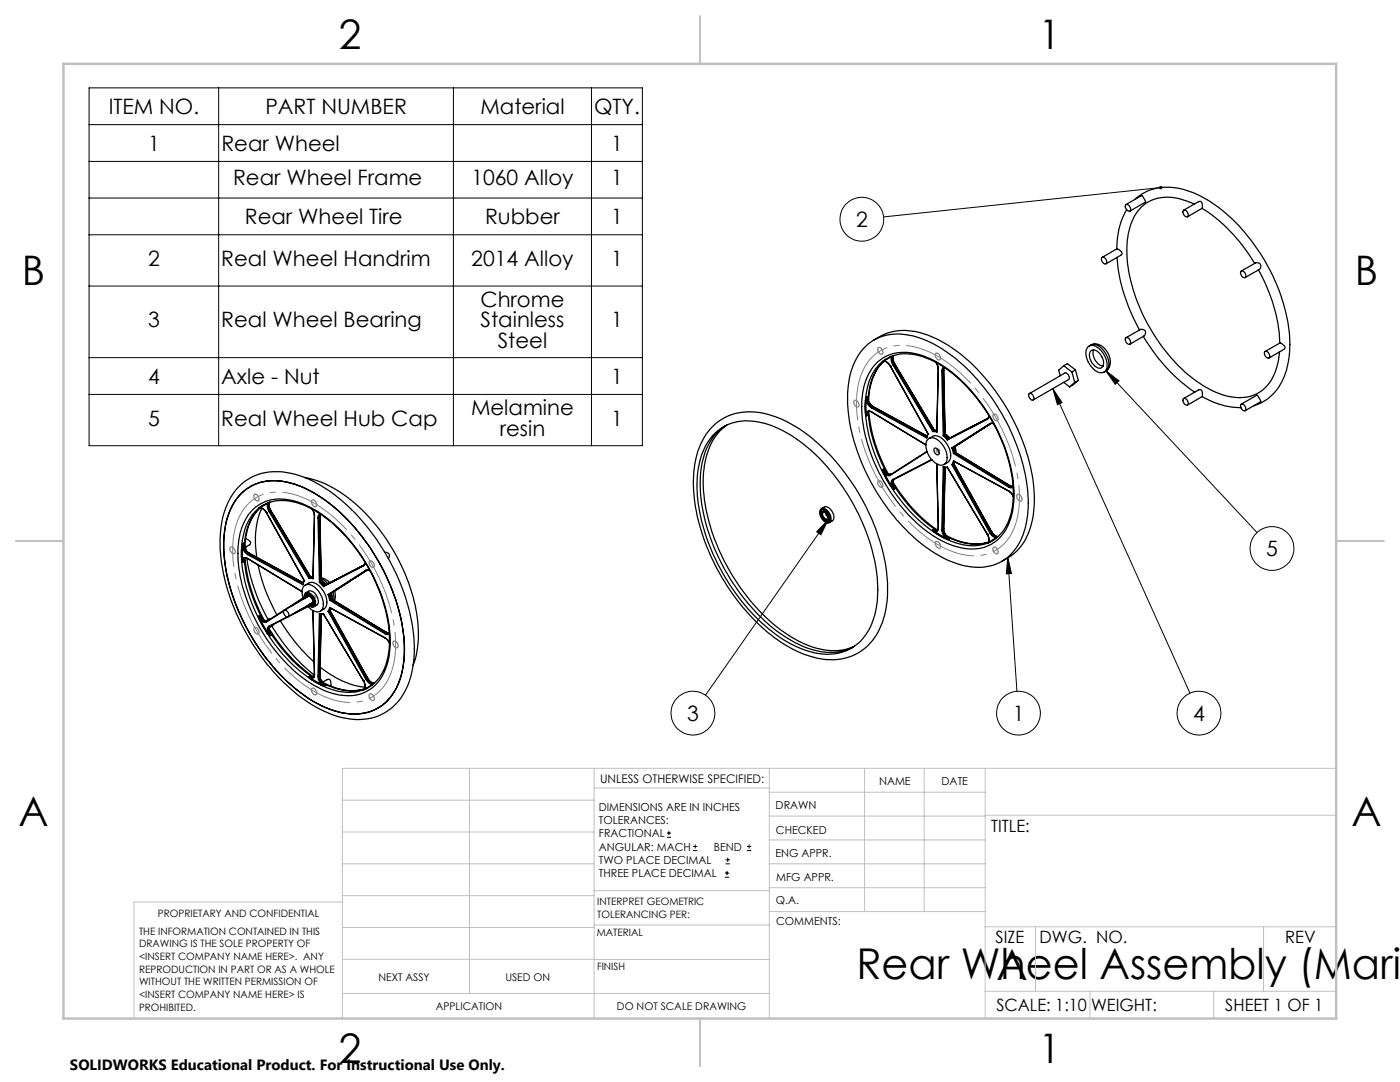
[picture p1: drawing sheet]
<svg xmlns="http://www.w3.org/2000/svg" width="279mm" height="216mm" viewBox="0 0 279 216" stroke-linecap="round" stroke-linejoin="round" font-family="sans-serif">
<g fill="none" stroke="#000" stroke-width=".2">
<path d="M17.8 17.5h110.4v71.4h-110.4zM43.6 17.5v71.4M90.5 17.5v71.4M118 17.5v71.4M17.8 24.9h110.4M17.8 32.2h110.4M17.8 39.5h110.4M231.6 37.4l-55.2 5.9M17.8 46.8h110.4M17.8 57.1h110.4M17.8 71.4h110.4M17.8 78.7h110.4"/>
<path d="M210.1 77.5l1.8 2.8-.9 .5zM210.1 77.5l27.4 60.8M220.7 73.9l2.6 2.1-.7 .7zM220.7 73.9l30.2 32.4M165.3 103.7l-1.5 3-.8-.6zM165.3 103.7l-24.5 35M201.1 111.2l.8 3.2-1.1 .1zM201.1 111.2l1.9 26.7M133.1 167.1h.8M133.1 166.2h.8M133.5 165.8v.9M138.3 169.7h.8"/>
<path d="M138.3 168.9h.8M138.7 168.5v.8M144.7 175h.8M144.7 174.2h.8M144.8 172.4h.9M144.8 171.6h.9M145.1 173.8v.8M145.2 171.1v.9M149.1 169.7h.8M149.1 168.9h.8M149.5 168.5v.8"/>
<circle cx="172" cy="43.7" r="4.4"/>
<circle cx="253.9" cy="109.5" r="4.4"/>
<circle cx="138.3" cy="142.3" r="4.4"/>
<circle cx="203.3" cy="142.3" r="4.4"/>
<circle cx="239.3" cy="142.3" r="4.4"/>
</g>
<path d="M186.7 89.9h1M186.8 89.6l.7 .7M187.2 89.4v1M187.5 89.6l-.7 .7M62.2 119.2h1M62.3 118.9l.7 .7M62.7 118.7v1M63 118.9l-.7 .7" fill="none" stroke="#808080" stroke-width=".2"/>
<g fill="none" stroke="#808080" stroke-width=".25">
<path d="M170.5 79.9a.84 .84 0 0 1 .8 .4 .84 .84 0 0 1-.1 .9 .92 .92 0 0 1-.7-1.3zM175.2 69.4a.81 .81 0 0 1 .8 .3 .81 .81 0 0 1 .1 .9 .65 .65 0 0 1-.9-.7zM186.7 70.6a.79 .79 0 0 1 1 .9v.1a.55 .55 0 0 1-.7 .1 .55 .55 0 0 1-.3-.5zM50.7 98.7a.75 .75 0 0 1 .9 .4 .75 .75 0 0 1-.1 .8 .9 .9 0 0 1-.8-1.2zM62.2 99.9a.76 .76 0 0 1 .8 .1 .76 .76 0 0 1 .2 .8 .45 .45 0 0 1-.5 .3 .45 .45 0 0 1-.4-.4zM175.2 96a.78 .78 0 0 1 .9 .3 .78 .78 0 0 1-.2 1 1.01 1.01 0 0 1-.7-1.3zM198.2 82.7a.83 .83 0 0 1 .8 .3 .83 .83 0 0 1 .1 .9 .83 .83 0 0 1-.8-.3 .83 .83 0 0 1-.1-.9zM203 98.7a.84 .84 0 0 1 .8 .4 .84 .84 0 0 1 0 .9 .92 .92 0 0 1-.8-1.3zM46 109.2a.79 .79 0 0 1 .8 .4 .79 .79 0 0 1-.1 .9 .94 .94 0 0 1-.7-1.3zM73.7 112a.8 .8 0 0 1 1 1 .45 .45 0 0 1-.5 .2 .45 .45 0 0 1-.4-.3l-.1-.5zM186.8 108.1a.79 .79 0 0 1 .8 .4 .79 .79 0 0 1-.1 .9 .94 .94 0 0 1-.7-1.3zM198.3 109.2a.8 .8 0 0 1 .8 .4 .8 .8 0 0 1-.1 .9 .93 .93 0 0 1-.7-1.3z"/>
<path d="M50.7 125.2a.76 .76 0 0 1 .9 .4 .76 .76 0 0 1-.2 .9 .99 .99 0 0 1-.7-1.3zM62.3 137.4a.77 .77 0 0 1 .8 .4 .77 .77 0 0 1-.1 .8 .9 .9 0 0 1-.7-1.2zM73.7 138.5a.81 .81 0 0 1 .8 .3 .81 .81 0 0 1 .1 .9 .74 .74 0 0 1-.9-.9zM78.5 128a.79 .79 0 0 1 .8 .4 .79 .79 0 0 1 0 .9 .94 .94 0 0 1-.8-1.3z"/>
</g>
<path d="M171.6 75.4a8.6 8.6 0 0 1 11.2-6.1 26 26 0 0 1 13.4 10.1 34.6 34.6 0 0 1 7.2 20.7 11.7 11.7 0 0 1-4 9.3 10 10 0 0 1-10 .4 31.5 31.5 0 0 1-14.3-14.2 30.3 30.3 0 0 1-4-17.8l.5-2.4M47.1 104.7a8.6 8.6 0 0 1 11.2-6.1 26 26 0 0 1 13.4 10.1 34.6 34.6 0 0 1 7.2 20.7 11.7 11.7 0 0 1-4 9.3 10 10 0 0 1-10 .4 31.5 31.5 0 0 1-14.3-14.3 30.3 30.3 0 0 1-4-17.7l.5-2.4" fill="none" stroke="#808080" stroke-width=".2" stroke-dasharray="15.2 1.3 1.3 1.3" stroke-dashoffset="6.8" stroke-linecap="butt"/>
<g fill="none" stroke="#c0c0c0" stroke-width=".2">
<path d="M68.3 159.7h50.3M93.7 153.3v44.9M118.6 153.3v49.9M118.6 157.2h34.9M153.5 153.3v49.9M153.5 158.1h43.1M172.5 153.3v28.6M184.4 153.3v28.6M196.6 153.3v49.9M266.7 153.3h-198.4v49.9M68.3 178.7h50.3M68.3 172.4h50.3"/>
<path d="M68.3 166h50.3M68.3 180h-41.6v23.2M118.6 177.7h35M153.5 167.6h43.1M153.5 162.8h43.1M153.5 172.4h43.1M153.5 177.1h43.1M196.6 162.7h70.1M68.3 198.2h85.2M68.3 191.4l85.2 .1M68.3 185.1h50.3M118.6 184.6h35"/>
<path d="M153.6 181.9h43M196.6 197.8h70.1M196.6 184.9h70.1M206.7 184.9v12.9M217.5 197.8v5.4M242.2 197.8v5.4M252.2 184.9v12.9"/>
</g>
<path d="M139.7 3.2v9.5M3.1 107.9h9.6M266.7 107.9h9.5M139.7 203.2v9.6" fill="none" stroke="#c0c0c0" stroke-width=".25"/>
<path d="M12.7 12.7h254v190.5h-254z" fill="none" stroke="#c0c0c0" stroke-width=".5"/>
<path d="M201.1 111.2l.8 3.2-1.1 .1zM231.4 37.3a.34 .34 0 0 0 .2 .5 .34 .34 0 0 0 .4-.4h-.4h.4a.35 .35 0 0 0-.3-.3 .35 .35 0 0 0-.3 .2zM220.7 73.9l2.6 2.1-.7 .7zM210.1 77.5l1.8 2.8-.9 .5zM165.3 103.7l-1.5 3-.8-.6z" fill="#000"/>
<g fill="none" stroke="#000" stroke-width=".25">
<path d="M226.5 39.8a10 10 0 0 1 10.4-1.8 27.9 27.9 0 0 1 13.1 10.4 35.9 35.9 0 0 1 7.4 20.3 13.8 13.8 0 0 1-3.6 10.1 8.7 8.7 0 0 1-3.6 2.2M219.9 51.4a.79 .79 0 0 1 .8 .4 .79 .79 0 0 1 0 .9 .89 .89 0 0 1-.8-1.3zM222.9 51.4a35.2 35.2 0 0 0 4.5 14.4M222.9 49.7v-.1a1.36 1.36 0 0 1 1 1.1l-3.2 1.9M222.9 49.6l-2.9 1.8M224.6 40.9a.76 .76 0 0 1 .8 .2 .76 .76 0 0 1 .2 .7 .45 .45 0 0 1-.5 .4 .45 .45 0 0 1-.3-.5l-.2-.4zM224.9 41.8a14.9 14.9 0 0 0-2 7.9M228.5 40.4l.1-.1-.2-.5-.4-.7-.2-.1-3.1 1.8M228.6 40.4l-3.1 1.7M236.2 42a.82 .82 0 0 1 .8 .4 .82 .82 0 0 1-.1 .9 .94 .94 0 0 1-.7-1.3zM236.2 41.9l3-1.6a.6 .6 0 0 1 .7 .1 .6 .6 0 0 1 .1 .7l-.1 .5-2.9 1.7M238.3 40.7a10.2 10.2 0 0 0-8.6-.7 8.6 8.6 0 0 0-4.6 6.8 27.3 27.3 0 0 0 2.8 15.6 33.2 33.2 0 0 0 13.2 15.1 10.9 10.9 0 0 0 9.3 1.3 8.1 8.1 0 0 0 4.6-6.1l.3-2.5"/>
<path d="M239.9 41.6a32.4 32.4 0 0 1 10.5 11M247.7 54.1a.82 .82 0 0 1 .8 .4 .82 .82 0 0 1-.1 .9 .94 .94 0 0 1-.7-1.3zM247.7 54.1l2.9-1.6a.75 .75 0 0 1 .9 .3 .75 .75 0 0 1-.2 1l-2.8 1.6M251.1 53.9a32.5 32.5 0 0 1 4.3 14.5M172.4 69.4a9.8 9.8 0 0 1 10.3-2.2 28.6 28.6 0 0 1 13.6 10 40.4 40.4 0 0 1 8.9 22.4 15.6 15.6 0 0 1-2.7 10.2 9.3 9.3 0 0 1-9.9 3.1 26 26 0 0 1-13-8.5 40.7 40.7 0 0 1-10.4-23.7 15.7 15.7 0 0 1 2.8-10.9zM172.7 80v2.3M172.7 80h.2M172.9 80v2.3M172.9 80a2.37 2.37 0 0 0 1 1.4M172.9 79.3l-.2 .7M172.9 79.3a2.24 2.24 0 0 0 1.1 1.9M172.9 79.3v.7"/>
<path d="M173.1 79.2l.1 .5M173.1 79.2a2.24 2.24 0 0 0 1.1 1.9M173.1 79.2l.1 .3M173.1 79.2l-.2 .1M173.2 79.6v.2a2.13 2.13 0 0 0 1.1 1.3h-.1M173.2 79.5v.1M173.2 79.8a11 11 0 0 1 3.2-7.7 11 11 0 0 0-3 8M174.4 67.8a11.2 11.2 0 0 1 11.5-.6 32.5 32.5 0 0 1 13.8 12.4 37.2 37.2 0 0 1 6.7 20.8 12.8 12.8 0 0 1-4.7 10.6l-1.8 1M175 72.3a8.7 8.7 0 0 1 9.3-1.3 27.3 27.3 0 0 1 12.7 11.1 31.5 31.5 0 0 1 5.4 17.7 10.3 10.3 0 0 1-4.5 8.8 10.1 10.1 0 0 1-9.3-.4 30.8 30.8 0 0 1-13.6-14.7 26.2 26.2 0 0 1-2.7-15.7 10.3 10.3 0 0 1 2.7-5.5zM176.1 72.2a1.21 1.21 0 0 1 1.6 .9M176.3 72.1l-.2 .1M176.4 72l-.3 .2"/>
<path d="M176.4 72h.1M176.5 72a1.83 1.83 0 0 1 1.2 1.1M176.5 72l-.4 .2M177 71.5l-.6 .5M177.5 71.3a8.8 8.8 0 0 0-4.6 7.2 27.5 27.5 0 0 0 4.1 17.2 29 29 0 0 0 12.2 12 9.6 9.6 0 0 0 8.7 .3 9.1 9.1 0 0 0 4.2-7.4 28.1 28.1 0 0 0-4-16.3 29.5 29.5 0 0 0-12.4-12.5 9.8 9.8 0 0 0-8.2-.5M177.7 73.1h.1M177.7 73.1l7.5 13.5M177.7 73.1l7.6 13.5M177.8 71.2h.1M177.9 71.2l-1.4 .8M177.9 71.2a2.04 2.04 0 0 0 .3 1.6M178.1 71l-.2 .2"/>
<path d="M178.2 72.8l8 13.3M178.2 71a1.45 1.45 0 0 0 .1 1.7M178.3 72.7l-.1 .1M178.3 72.7l7.9 13.3M178.3 70.9v.1a1.74 1.74 0 0 0 .2 1.6M178.4 70.9a1.52 1.52 0 0 0 .1 1.7M178.5 72.6l7.9 13.3M178.5 72.6l-.2 .1M178.5 72.6h.1M178.5 72.6l8 13.3M186.8 72.3l.2 .4 .3 .9M186.8 72.3l.4 .8 .1 .6"/>
<path d="M187.3 73.6l-.3 12.6M187.3 73.6v.1M187.3 73.7l-.3 12.5M188 74.1h.1M188 74.1l.2 12.9M188.1 74.1l.3 12.8M188.3 73.9l-.2 .2M188.3 73.9l.3 12.8M188.3 73.9l.2-.6-.2 .6M188.3 73.3l-.2 .3-.1 .5M188.3 73.9h.1M188.5 73.3l-.4 .4v.4"/>
<path d="M205.4 78.6a.82 .82 0 0 1 .8 .3 .82 .82 0 0 1 0 .9 .88 .88 0 0 1-.8-1.2zM205.5 78.5l7-4.1a.86 .86 0 0 1 .8 1.3l-7.1 4.1M212.3 76.3l1.2 .9M212.3 73l-1 .9 .3 1.1M212.3 73l1.6 1.2M212.3 73l.7-.4 1.6 1.2M213.9 74.2l.6 2.1M214.5 76.3l-1 .9M214.6 73.8l-.7 .4M214.6 73.8l.6 2.1M215.2 75.9l-.7 .4M215.2 75.9l-1.7 1.3"/>
<path d="M217.2 69.1a2.15 2.15 0 0 1 2.8 1.1l.1 .2a3.1 3.1 0 0 1 .4 3.8 2.15 2.15 0 0 1-2.8-1.1 3.4 3.4 0 0 1-.6-3.8zM217.7 68.9a2.75 2.75 0 0 1 3.6 1.9 2.45 2.45 0 0 1-1 3.5M217.7 68.9a1.71 1.71 0 0 1 2.1 .5 4.1 4.1 0 0 1 1.3 4.3l-.4 .3M217.7 68.9l-.4 .1M217.8 70a1.6 1.6 0 0 1 2 1 1.75 1.75 0 0 1-.1 2.4 2.49 2.49 0 0 1-2.2-2.2v-.8zM218.3 69.8a2.66 2.66 0 0 0 1.8 3.3M224.6 67.5a.78 .78 0 0 1 .9 .2 .78 .78 0 0 1 .1 .9 .84 .84 0 0 1-1-1.1zM224.7 67.4l2.9-1.6a.74 .74 0 0 1 1 .2 .74 .74 0 0 1-.3 1l-2.8 1.7M228.2 67.1a34.5 34.5 0 0 0 10.2 11.1M236.1 79.6a.76 .76 0 0 1 .8 .2 .76 .76 0 0 1 .2 .7 .45 .45 0 0 1-.4 .4 .45 .45 0 0 1-.4-.5l-.2-.4zM236.2 79.5l3.3-1.7a1.01 1.01 0 0 1 .5 1.2l-3 1.8M239.9 79.1a15.8 15.8 0 0 0 7.7 2.3"/>
<path d="M252.5 70.1a.86 .86 0 0 1 .7 1.3 .87 .87 0 0 1-.7-1.3zM256.2 69.7l.1-.1a.85 .85 0 0 0-.7-1.1l-3.1 1.6M256.2 69.7l-2.9 1.7M47.5 97.3a10.7 10.7 0 0 1 10.8-2.8 28 28 0 0 1 14.2 9.7 41.1 41.1 0 0 1 10.2 25.6 15.3 15.3 0 0 1-3.8 10.8 10.8 10.8 0 0 1-10.9 2.5 29.1 29.1 0 0 1-14.1-9.9 41.7 41.7 0 0 1-10-24.2 16.6 16.6 0 0 1 3.2-11.3zM47.9 98.7a10 10 0 0 1 10.9-2.1 30.4 30.4 0 0 1 14.1 11.4 39 39 0 0 1 7.8 21.6 14.1 14.1 0 0 1-3.9 10.7 10.1 10.1 0 0 1-10 1.6 28.8 28.8 0 0 1-12.9-9.6 40.2 40.2 0 0 1-9.2-22.3 15.7 15.7 0 0 1 2.9-10.9zM48.3 98.3a10.2 10.2 0 0 1 10.5-1.7 30.4 30.4 0 0 1 14.1 11.4 39 39 0 0 1 7.8 21.6 14.3 14.3 0 0 1-3.5 10.3 10.2 10.2 0 0 1-11 1.7 30.4 30.4 0 0 1-13.5-10.8 38.8 38.8 0 0 1-8.1-22.4 14.3 14.3 0 0 1 3.7-10.1zM50.3 96.9l-.4 .2M60.8 95.3a23.1 23.1 0 0 1 12.6 7.6 37.8 37.8 0 0 1 10.1 22.5 17.9 17.9 0 0 1-1.1 7.4M142 85.3a11.2 11.2 0 0 1 12.1-2.4 31 31 0 0 1 14.5 11.5 40.6 40.6 0 0 1 8.5 22.7 16.1 16.1 0 0 1-3.4 11.1 11 11 0 0 1-11.9 2.8 29.6 29.6 0 0 1-14.1-10.5 41.2 41.2 0 0 1-9.3-24.2 16.5 16.5 0 0 1 3.2-10.5zM142.4 86.7a9.9 9.9 0 0 1 10.3-2.2 29.3 29.3 0 0 1 14.1 10.8 39.3 39.3 0 0 1 8.4 22.4 14.1 14.1 0 0 1-3.9 10.6 10.1 10.1 0 0 1-10 1.6 29 29 0 0 1-13.6-10.3 39 39 0 0 1-8.6-23.2 14.2 14.2 0 0 1 3.3-9.7zM144.8 84.9a11.2 11.2 0 0 0-4.8 8.3 32.6 32.6 0 0 0 3.8 18.9 38.6 38.6 0 0 0 13.5 15.3 14.5 14.5 0 0 0 11.3 2.4l1.7-.7M145.1 84.8a11.5 11.5 0 0 0-4.5 8 32.6 32.6 0 0 0 3.8 18.9 37.8 37.8 0 0 0 14.8 16.1 12.9 12.9 0 0 0 11 1.3l.3-.2"/>
<path d="M172.7 82.3l.2 .6M172.7 82.3h.2M172.9 82.3v.6M173.1 82.8l-.2 .1M173.2 82.3l-.1 .5M173.2 82.1l.8 .1M173.2 82.2a30.4 30.4 0 0 0 3.7 12.1M173.3 82.1a.71 .71 0 0 0-.4 .8M173.4 82.1l-.3 .7M173.4 82.1l-.2 .2-.1 .5M173.4 82.1a31 31 0 0 0 3.9 12.4M173.9 82.2a.71 .71 0 0 0-1 .1"/>
<path d="M173.9 82.2h.1M173.9 81.4l11 6M173.9 82.2l10.9 6.6M174 82.2l10.8 6.6M174 81.2l-.1 .2M174 81.2l10.9 6M174.2 81.1l10.8 5.9M174.2 81.1l-.2 .1M176.1 93.7l.3 .8M176.1 93.7l.4 .7M176.1 93.7a1.42 1.42 0 0 0 1.6 1M176.3 93.6l.5 .6"/>
<path d="M176.3 93.6a1.51 1.51 0 0 0 1.5 1.1M176.3 93.6l.4 .5M176.3 93.6l-.2 .1M176.4 94.5l1.4 2.5M176.5 94.4l1.4 2.5M176.5 94.4a.98 .98 0 0 0 1.2 .4M176.5 94.4l-.1 .1M176.7 94a1.18 1.18 0 0 0 1.1 .6M177.7 94.7h.1M177.7 94.7v.1M177.8 97l.6 .6M177.9 96.9l.5 .7"/>
<path d="M177.9 96.9l-.1 .1M178.2 95.7a1.12 1.12 0 0 0-.3 1.2M178.2 95.7h.1M178.2 96.2a31.3 31.3 0 0 0 8.9 9.6l-.3 .1-.5-.2M178.3 96.7a30.2 30.2 0 0 0 8.6 9.2M178.3 96.7l.3 .8M178.3 95.7a1.35 1.35 0 0 0 .1 1.9M178.4 97l-.1-.2a1.02 1.02 0 0 1 .1-1.1 1.39 1.39 0 0 0 .2 1.8M178.4 97l.2 .5M178.4 97h.1M178.6 97.5l-.2 .1M184.9 87.3v.1"/>
<path d="M185 90.1l-7.3 4.6M185 90.1l-7.3 4.7M185.2 86.6l-.3 .7M185.2 86.6h.1M185.2 87.6a1.78 1.78 0 0 1 2.5 .7 3.7 3.7 0 0 1 1 4.1 1.59 1.59 0 0 1-2.4-.3 4 4 0 0 1-1.3-4.2zM185.3 86.6l-.4 .8M185.4 87.5l.7-.4a2.53 2.53 0 0 1 2.9 1.5 3 3 0 0 1 .3 3.5l-.9 .6M185.9 91.7l-7.7 4M186 91.8l-7.7 3.9M186.2 86.1l.8 .1M186.2 86v.1M186.2 86h.7"/>
<path d="M186.4 85.9h.1M186.4 85.9h.5M186.4 85.9l-.2 .1M186.5 85.9h.4M186.5 89.4a.85 .85 0 0 1 .8 1.3 .88 .88 0 0 1-.8-1.3zM188.2 93.1l.9 .2M188.2 93.1l.9 .1M188.2 87l.9 .8M188.2 93.1l-.2 12.6M188.4 86.9l-.2 .1M188.4 86.9l.7 .8M188.4 93.2l-.3 12.5"/>
<path d="M188.6 86.7h.1M188.6 86.7l.7 .8M188.6 86.7l-.2 .2M188.6 86.7l.8 .8M188.6 86.6l1 .8M188.6 93.3l-.3 12.3M189.1 93.2l7.9 13.4M189.1 87.7v.1M189.3 87.5l-.2 .2M190 89.4l.3 1.1M190 89.4h.1M190 92.7h.1"/>
<path d="M190 92.7l7.5 13.6M190.1 89.4l.3 1M190.1 92.7l7.6 13.5M190.3 92l-.3 .7M190.3 92l11 6M190.3 90.5l11 6.7M190.3 89.3l.3 1M190.3 89.3l-.2 .1M190.3 92.6l7.6 13.5M190.3 92.6l-.2 .1M190.3 92.6h.1M190.4 89.3l.3 1"/>
<path d="M190.4 92.5l7.5 13.6M190.4 90.4l-.1 .1M190.4 92.1l-.3 .6M190.4 90.4l11 6.6M190.5 92.2l-.1 .4zM190.6 89.1l.2 1.2M190.6 90.3h.1M190.6 90.3l11 6.6M190.6 90.3l-.2 .1M190.7 90.3l10.9 6.6M197 83.7l-7.9 4.1M197.1 83.5l-.1 .2"/>
<path d="M197.1 83.5h.1M197.1 83.5l-8 4.2M197.1 83.5l-7.8 4M197.3 82.9v.4l-.2 .2M197.4 83l-.2 .5-.2 .2M197.5 84.5l.2 .1M197.5 84.5l.3-.1 .5 .1M197.5 84.5l-7.5 4.9M197.7 84.6h.6M197.7 84.5v.1M197.7 84.5l-7.6 4.9M201.3 97.2l.3 .1 .6-.1"/>
<path d="M201.3 98h.1M201.3 98l.5 .4 .4 .7-.2-.5zM201.4 97l-.1 .2M201.4 97l.4 .2h.3M201.6 96.9l.6 .2-.6-.2M201.6 96.9h.1M201.6 96.9l-.2 .1M202.1 97.2h.1M247.7 80.7a.82 .82 0 0 1 .8 .4 .82 .82 0 0 1-.1 .9 .94 .94 0 0 1-.7-1.3zM251.5 80.2l.1-.2-.1-.3a.95 .95 0 0 0-.7-.8l-3.1 1.7M251.6 80.2l-3.1 1.8M48.2 111.6l.2 .6"/>
<path d="M48.2 109.3v2.3M48.2 109.3h.2M48.2 111.6h.2M48.4 109.3v2.3M48.4 109.3a2.37 2.37 0 0 0 1 1.4M48.4 111.6v.6M48.4 108.5l-.2 .8M48.4 108.5a2.24 2.24 0 0 0 1.1 2M48.4 108.5v.8M48.6 108.4l.1 .6M48.6 108.4a2.35 2.35 0 0 0 1.1 2M48.6 108.4l.1 .4"/>
<path d="M48.6 112.1l-.2 .1M48.6 108.4l-.2 .1M48.7 108.8l.4 1 .7 .6M48.7 108.8h.1M48.7 109a11 11 0 0 1 3.2-7.6 11 11 0 0 0-3 8M48.7 111.5l-.1 .6M48.8 111.4l.7 .1M48.8 111.5a30.4 30.4 0 0 0 3.6 12.1M48.8 111.4l-.2 .7zM48.8 111.4a.64 .64 0 0 0-.4 .8M48.9 111.3a31 31 0 0 0 3.9 12.5M49 107.5l.7 .3 .3 .5-.1 .4-1 .6"/>
<path d="M49 109.2l.1 .5M49.2 111.4a36 36 0 0 0 4.3 12.2M49.4 111.4a.65 .65 0 0 0-1 .2M49.5 111.5h.1M49.4 110.7l11 6M49.4 111.4l10.9 6.6M49.5 111.5l10.8 6.6M49.5 110.5l-.1 .2M49.5 110.5l10.9 6M49.7 110.4l-.2 .1M49.8 110.4h-.1M49.8 110.4l10.7 5.9-10.8-5.9"/>
<path d="M50.2 102a8.3 8.3 0 0 1 9-1.9 26.1 26.1 0 0 1 12.8 10.6 31.7 31.7 0 0 1 5.9 18.3 10.7 10.7 0 0 1-4.1 8.6 9.2 9.2 0 0 1-8.5 .4 27.4 27.4 0 0 1-12.6-11.4 29.8 29.8 0 0 1-5.1-18.3 11.1 11.1 0 0 1 2.6-6.3zM51.5 112.7l.1 .7a34.2 34.2 0 0 0 3.6 9.3M51.6 101.5a1.28 1.28 0 0 1 1.6 .8M51.8 101.4l-.2 .1M51.9 101.2l-.3 .3M51.9 101.2l.1 .1M52 101.3a1.83 1.83 0 0 1 1.2 1M52 101.3l-.4 .2M52.2 101.4a17.3 17.3 0 0 0-1 9.8M52.5 100.8l-.6 .4M53.2 102.3h.1M53.2 102.3l7.5 13.6"/>
<path d="M53.2 102.3l7.6 13.6M53.3 100.4l.1 .1M53.4 100.5l-1.4 .8M53.4 100.5a2.04 2.04 0 0 0 .3 1.6M53.6 100.3l-.2 .2M53.7 102.1l8 13.3M53.7 100.3a1.44 1.44 0 0 0 .1 1.7M53.8 102l-.1 .1M53.8 102l7.9 13.3M53.8 100.2v.1a1.74 1.74 0 0 0 .2 1.5M53.9 100.2a1.54 1.54 0 0 0 .1 1.6M54 101.8h.1"/>
<path d="M54 101.8l7.9 13.3M54 101.8l-.2 .2M54 101.8l8 13.3M60.5 119.3l-7.3 4.7M60.5 119.4l-2.5 1.6M60.6 119.6a2.17 2.17 0 0 1 .4-2.9 2.99 2.99 0 0 1 3.1 2.2 2.58 2.58 0 0 1-.1 3 2.24 2.24 0 0 1-2.7-1.1M60.7 115.9l-.3 .8M60.7 115.9h.1M60.7 119.5a.83 .83 0 0 1 .3-1.2 .83 .83 0 0 1 1.2 .3 1.92 1.92 0 0 1 .5 2.4 .92 .92 0 0 1-1.2-.3M60.8 115.9l-.4 .8M60.9 119.4a.69 .69 0 0 1 .3-1 .69 .69 0 0 1 .9 .3 1.52 1.52 0 0 1 .4 2.2l-.3 .1-.6-.3M60.9 116.8l.7-.5a2.34 2.34 0 0 1 2.7 1.3 3.2 3.2 0 0 1 .5 3.8l-.9 .6"/>
<path d="M61 118.7l.2 .3M61 118.3l.6-.3a1.69 1.69 0 0 1 1.9 1.5 1.12 1.12 0 0 1-.3 1.3l-.5 .3M61.1 119.2a.51 .51 0 0 1 .5-.4 .51 .51 0 0 1 .5 .3 .96 .96 0 0 1 .2 1.5l-.4-.1M61.3 119.1a.84 .84 0 0 1 .9 .2 .84 .84 0 0 1 .1 1l-.2 .1M61.3 118.8a.62 .62 0 0 1 .9 .2M61.4 118.4h.1M61.5 118.4h.1M61.5 118.5a.43 .43 0 0 0-.5 .1 .43 .43 0 0 0 0 .5v.2M61.5 118.4l.2 .3M61.6 119l-4.9 2.8M61.6 118.7h.1M61.7 115.4l.8 .1"/>
<path d="M61.7 115.3v.1M61.7 115.3h.7M61.9 115.1h.5zM61.9 115.1h.1M61.9 115.1l-.2 .2M62 118.6l-.2 .1M62.1 118.7l.3 .4M62.2 119l.4 .6M62.3 101.6l.2 .4 .3 .9M62.3 101.6l.4 .7 .1 .6M62.6 119.7l.2 .1M62.6 119.5v.2"/>
<path d="M62.6 119.7a.67 .67 0 0 1-.3 .8M62.8 102.9l-.3 12.6M62.8 102.9h.1M63.5 103.3h.1M63.5 103.3l.2 12.9M63.6 103.3l.3 12.8M63.7 116.2l.9 .9M63.8 103.2l-.2 .1M63.9 103.2l.1-.6-.2 .6M63.9 102.6l-.4 .2v.5M63.9 103.2h-.1M63.9 103.2l.2 12.8"/>
<path d="M63.9 116.1l-.2 .1M63.9 116.1l.7 .8M63.9 102.6l-.3 .7M63.9 102.6h.1M64 102.6h-.1M64.1 116l.8 .8M64.1 116l.7 .8M64.1 116l-.2 .1M64.1 115.3a2.62 2.62 0 0 1 1.7 1M64.1 115.9l1 .8zM64.1 115.5l.6 .3 .8 .7M64.6 116.9v.2"/>
<path d="M64.8 116.8l-.2 .1M65.5 118.6l.3 1.2M65.5 118.6h.1M65.6 118.6l.3 1.1M65.6 118.6l.2-.1 .1 .1 .2 1M65.8 119.8l11 6.6M65.9 118.5l.3 1M65.9 119.7l-.1 .1M65.9 119.7l11 6.6M66.1 118.4l.2 1.2zM66.1 119.6l11 6.6M66.1 119.6l-.2 .1"/>
<path d="M66.2 119.5l-.1 .1M66.2 119.5l10.9 6.7M66.4 118.1l.2 1v.7M66.8 117.9l.1 1.3-.2 .7M72.5 112.9l-7.9 4.2M72.6 112.8l-.1 .1M72.6 112.8l-8 4.1M72.6 112.8h.1M72.6 112.7l-7.8 4.1M72.8 112.2v.4l-.2 .2M72.9 112.3l-.2 .4-.2 .2M73 113.8h.2"/>
<path d="M73 113.8h.8M73 113.8l-7.5 4.8M73.2 113.8l.2-.1 .4 .2M73.2 113.8h.1M73.2 113.8l-7.6 4.8M76.8 110.2a.73 .73 0 0 1 .8 .3 .73 .73 0 0 1-.1 .9M163.9 101.5a1.71 1.71 0 0 1 1.9 1.8 .77 .77 0 0 1-.3 .9 .77 .77 0 0 1-1-.1 1.91 1.91 0 0 1-.6-2.6zM163.9 101.8a1.18 1.18 0 0 1 1.6 .9 .91 .91 0 0 1-.4 1.5 1.85 1.85 0 0 1-1.2-2.4zM163.9 102.8l.2 .1M163.9 101.9l.2 .3M163.9 101.5l.6-.3a1.77 1.77 0 0 1 1.9 1.7l-.1 .8-.8 .6M164 102.8l.5 .8"/>
<path d="M164 102.5l-.1 .3M164.2 102a.94 .94 0 0 1 1.3 .8M164.3 102.2a.86 .86 0 0 1 .8 .4 .86 .86 0 0 1 0 1 1.05 1.05 0 0 1-.8-1.4zM164.3 102a1.2 1.2 0 0 1 .9 1.8 1.15 1.15 0 0 1-.9-1.8zM164.3 101.6h.1M164.4 101.7a.44 .44 0 0 0-.5 .1 .44 .44 0 0 0 0 .5v.5M164.4 101.6l.1 .3M164.4 101.6h.1M164.4 103.4l.1 .3 .3 .1M164.5 103.7l.7 .4M164.5 101.9h.1M164.7 102.2l.2 .5 .4 .5"/>
<path d="M164.9 101.8l-.2 .1M165 102l.1 .2 .2 .1M165.1 103.8l.1 .3M165.5 103.5l.2 .3M165.5 103.5h.1M165.5 104.1h-.3M165.5 102.6v.3l.2 .1M165.5 102.9a.67 .67 0 0 1-.3 .9M165.7 103.3l-.1 .1M186.1 105.8l.4 .4M186.1 105.8l.5 .3M186.1 105.8l.5 .2 .4-.1"/>
<path d="M186.3 105.7l.7 .1M186.3 105.7l.5 .1M186.3 105.7l-.2 .1M186.5 106.2l2.1 1.2M186.6 106.1l2 1.2M186.6 106.1l-.1 .1M187 105.9h.1M187.3 105.2l-.3 .7M187.3 105.3a.69 .69 0 0 1-.7 .8M187.3 105.2v.1M187.3 105.2l-.4-12.6 .4 12.7M188 105.7a2.48 2.48 0 0 0 .6 1.6"/>
<path d="M188 105.7h.1M188.1 105.7a2.26 2.26 0 0 0 1.2 1.9M188.3 105.6v-.1a2.91 2.91 0 0 0 1.2 2M188.3 105.6a2.37 2.37 0 0 0 1.2 1.9M188.3 105.6l-.2 .1M188.6 107.4l.7 .2M188.6 107.3l.7 .3M188.6 107.3v.1M188.8 106.8a11 11 0 0 0 8.4 1.4 10.9 10.9 0 0 1-8.2-1.1M189.1 107.1l.4 .4M189.5 107.5l-.2 .1M197 106.6l.1 .1a1.27 1.27 0 0 1 0 1.6"/>
<path d="M197 106.6a1.71 1.71 0 0 1 .3 1.6M197 106.6h.1M197.1 108.3h.1M197.1 108.3l-.1 .1M197.2 108.3l-.2 .1M197.3 108.3l-.3 .1M197.3 108.2v.1M197.3 108.2l-.3 .2M197.5 106.3a1.83 1.83 0 0 0 1.3 1M197.7 106.2l-.2 .1M197.7 106.2a1.39 1.39 0 0 0 1.4 1M197.9 106.1l-.2 .1"/>
<path d="M197.9 106.1l.1 .2a1.46 1.46 0 0 0 1.2 .8 1.55 1.55 0 0 1-1.3-1M197.9 106.1h.1M198 107.9l-.7 .4M198.8 107.3l-1.5 .9M198.8 107.3v.1M199 107.2l-.2 .1M51.6 123l.3 .8M51.6 123l.4 .7M51.6 123a1.5 1.5 0 0 0 1.6 1M51.8 122.9l.4 .4a1.18 1.18 0 0 0 1.1 .6 1.4 1.4 0 0 1-1.5-1zM51.8 122.9l.6 .6M51.8 122.9l-.2 .1"/>
<path d="M51.9 123.8l1.4 2.5M52 123.7l1.4 2.5M52 123.7a1.1 1.1 0 0 0 1.2 .4M52 123.7l-.1 .1M53.2 124v.1M53.2 124h.1M53.3 126.3l.6 .6M53.4 126.2l.5 .7M53.4 126.2l-.1 .1M53.7 125a1.08 1.08 0 0 0-.3 1.2M53.7 125h.1M53.7 125.4a31.9 31.9 0 0 0 8.9 9.7"/>
<path d="M53.8 125.9a30.6 30.6 0 0 0 8.6 9.2M53.8 126l.3 .8M53.8 125a1.36 1.36 0 0 0 .1 1.9M53.9 126.3l-.1-.2a1.02 1.02 0 0 1 .1-1.1 1.37 1.37 0 0 0 .2 1.8M53.9 126.3l.2 .5M53.9 126.3h.1M54 123.5l-1 .4M54.1 126.8l-.2 .1M54.3 124.9a36.8 36.8 0 0 0 8.4 9.8M54.6 124.6l-.8 .6M56 123.9l.8 1.4a34.3 34.3 0 0 0 5.9 6.8M56.6 121.9l-3.4 2.2"/>
<path d="M56.7 121.8a.79 .79 0 0 1 .8 .4 .79 .79 0 0 1-.1 .9 .94 .94 0 0 1-.7-1.3zM57.3 123.1l-3.6 1.9M61.4 121l-2.7 1.3M61.5 121l-7.7 4M61.6 135l.4 .5M61.6 135l.5 .4M61.6 135l.5 .3 .4-.1M61.7 120.6l.5 .3h.4M61.8 120.5h.1M61.8 134.9l.7 .2zM61.8 134.9l.5 .2M61.8 134.9l-.2 .1"/>
<path d="M62 135.5l2.1 1.2M62.1 135.4l2 1.2M62.1 135.4l-.1 .1M62.2 120.6l.1 .3M62.4 120.3l-4.9 2.7M62.5 135.2h.1M62.6 120.3h.1M62.6 120.3l.2 .3M62.8 134.5l-.3 .7M62.8 134.5a.69 .69 0 0 1-.7 .9M62.8 134.5h.1M62.8 120.6h.1"/>
<path d="M62.8 134.5l-.4-12.7 .4 12.7M62.8 120.1l-.1 .1M63.5 134.9a2.48 2.48 0 0 0 .6 1.7M63.5 134.9h.1M63.6 134.9a2.37 2.37 0 0 0 1.2 2M63.7 122.4l.9 .2M63.7 122.4l.9 .1M63.7 122.4l-.2 12.5M63.8 134.8a2.26 2.26 0 0 0 1.2 1.9M63.8 134.8l-.2 .1M63.9 134.8v.1a2.27 2.27 0 0 0 .8 1.6M63.9 134.8h-.1"/>
<path d="M63.9 134.8l.2-12.2-.3 12.2M63.9 133.1a17.1 17.1 0 0 0 8.9 4M63.9 122.5l-.3 12.4M64.1 136.7l.7 .2M64.1 135.7l.4 .3M64.1 136.6l.7 .3M64.1 136.6v.1M64.3 136.1a10.8 10.8 0 0 0 8.4 1.3 10.6 10.6 0 0 1-8.2-1.1M64.6 136.4l.4 .3M64.6 122.5l7.9 13.4M64.7 136.5h.1M64.7 136.5l.3 .2"/>
<path d="M65 136.7l-.2 .2M65.3 135.6a.58 .58 0 0 1 .7 .1 .58 .58 0 0 1 0 .8v.4M65.3 135.6l-.9 .5M65.5 122h.1M65.5 122l7.5 13.6M65.6 122l7.6 13.5M65.8 121.2l-.3 .8M65.8 121.2l11 6.1M65.8 121.2l11 6M65.8 121.8l7.6 13.6M65.8 121.8l-.2 .2M65.9 121.8l.2-.4-.3 .4"/>
<path d="M65.9 121.8h-.1M65.9 121.8l7.5 13.6M65.9 121.3l-.3 .7M72.5 137.6h.1M72.5 135.9l.1 .1a1.22 1.22 0 0 1 0 1.6M72.5 135.9a1.66 1.66 0 0 1 .3 1.5M72.5 135.9h.1M72.6 137.6h.1M72.7 137.5l-.2 .1M72.8 137.5l-.3 .1M72.8 137.4v.1M72.8 137.4l-.3 .2"/>
<path d="M73 135.6a1.83 1.83 0 0 0 1.3 1M73.2 135.5l-.2 .1M73.2 135.5a1.42 1.42 0 0 0 1.4 .9M73.4 135.4h.1M73.4 135.4a1.61 1.61 0 0 0 1.3 .9M73.4 135.4l-.2 .1M73.4 135.4l.2 .2a1.46 1.46 0 0 0 1.1 .7M73.6 137.2l-.8 .3M74 136.9a8.2 8.2 0 0 1-7.5 .8 23.9 23.9 0 0 1-11.1-8.5 32.1 32.1 0 0 1-7.2-18.8 11.2 11.2 0 0 1 3.4-9 8.2 8.2 0 0 1 7.9-1 25.1 25.1 0 0 1 12 9.7 31.9 31.9 0 0 1 6.2 17.9 11.1 11.1 0 0 1-3.1 8.4l-.6 .5M74.3 136.6l-1.5 .8M74.3 136.6v.1M74.5 136.5l-.2 .1"/>
<path d="M76.8 127.2l.5 .4 .4 .7-.4-.6-.5-.4M76.8 126.4l.5 .2 .4-.1M76.8 127.2v.1M76.9 126.3l-.1 .1M76.9 126.3l.7 .1M77.1 126.2l.5 .2M77.1 126.2h.1M77.1 126.2l-.2 .1M77.1 126.2l.6 .1M77.6 126.4h.1M75.8 141.1l-.4 .2"/>
</g>
<g font-size="8.5">
<text x="170.9" y="195.4">Rear Wheel Assembly (Maria</text>
<text x="198.9" y="195.5">A</text>
</g>
<g font-size="8.1">
<text x="67.6" y="9.7">2</text>
<text x="207.3" y="9.7">1</text>
<text x="4.4" y="57">B</text>
<text x="270.4" y="57">B</text>
<text x="3.7" y="164.9">A</text>
<text x="269.7" y="164.9">A</text>
<text x="67.6" y="212.2">2</text>
<text x="207.3" y="212.2">1</text>
</g>
<g font-size="4.2">
<text x="21.7" y="22.7">ITEM NO.</text>
<text x="53" y="22.7">PART NUMBER</text>
<text x="95.9" y="22.7">Material</text>
<text x="118.6" y="22.7">QTY.</text>
<text x="29.6" y="30">1</text>
<text x="44.2" y="30">Rear Wheel</text>
<text x="122" y="30">1</text>
<text x="46.5" y="37">Rear Wheel Frame</text>
<text x="94.1" y="37">1060 Alloy</text>
<text x="122" y="37">1</text>
<text x="48.9" y="44.7">Rear Wheel Tire</text>
<text x="96.8" y="44.7">Rubber</text>
<text x="122" y="44.7">1</text>
<text x="170.8" y="45.2">2</text>
<text x="29.6" y="53.1">2</text>
<text x="44.2" y="53.1">Real Wheel Handrim</text>
<text x="94.1" y="53.1">2014 Alloy</text>
<text x="122" y="53.1">1</text>
<text x="29.6" y="65.3">3</text>
<text x="44.2" y="65.3">Real Wheel Bearing</text>
<text x="95.9" y="61.2">Chrome</text>
<text x="95.9" y="65.3">Stainless</text>
<text x="122" y="65.3">1</text>
<text x="99.3" y="69.4">Steel</text>
<text x="29.6" y="76.5">4</text>
<text x="44.2" y="76.5">Axle - Nut</text>
<text x="122" y="76.5">1</text>
<text x="94" y="82.9">Melamine</text>
<text x="29.6" y="84.9">5</text>
<text x="44.2" y="84.9">Real Wheel Hub Cap</text>
<text x="99.7" y="87">resin</text>
<text x="122" y="84.9">1</text>
<text x="252.7" y="110.9">5</text>
<text x="137.1" y="143.8">3</text>
<text x="202.1" y="143.8">1</text>
<text x="238.1" y="143.8">4</text>
</g>
<g font-size="3.4">
<text x="197.8" y="166">TITLE:</text>
<text x="198.7" y="188.1">SIZE</text>
<text x="207.5" y="188.1">DWG. NO.</text>
<text x="256.5" y="188.2">REV</text>
<text x="198.8" y="201.7">SCALE: 1:10</text>
<text x="217.7" y="201.8">WEIGHT:</text>
<text x="244.5" y="201.7">SHEET 1 OF 1</text>
</g>
<text font-size="3" x="14" y="213.5">SOLIDWORKS Educational Product. For Instructional Use Only.</text>
<text font-size="2.4" x="119.8" y="156.2">UNLESS OTHERWISE SPECIFIED:</text>
<g font-size="2.2">
<text x="119.5" y="161.8">DIMENSIONS ARE IN INCHES</text>
<text x="154.8" y="161.4">DRAWN</text>
<text x="175.4" y="156.6">NAME</text>
<text x="187.9" y="156.7">DATE</text>
<text x="119.5" y="164.4">TOLERANCES:</text>
<text x="119.5" y="167.1">FRACTIONAL</text>
<text x="154.9" y="166.3">CHECKED</text>
<text x="119.5" y="169.7">ANGULAR: MACH</text>
<text x="119.5" y="172.4">TWO PLACE DECIMAL</text>
<text x="142.5" y="169.7">BEND</text>
<text x="154.8" y="171">ENG APPR.</text>
<text x="119.5" y="175">THREE PLACE DECIMAL</text>
<text x="154.9" y="175.7">MFG APPR.</text>
<text x="154.9" y="180.4">Q.A.</text>
<text x="154.9" y="184.6">COMMENTS:</text>
</g>
<g font-size="2.1">
<text x="75.5" y="195.7">NEXT ASSY</text>
<text x="100.9" y="195.7">USED ON</text>
<text x="86.9" y="201.5">APPLICATION</text>
<text x="123.1" y="201.6">DO NOT SCALE DRAWING</text>
</g>
<g font-size="2">
<text x="31.5" y="182.9">PROPRIETARY AND CONFIDENTIAL</text>
<text x="119.2" y="180.6">INTERPRET GEOMETRIC</text>
<text x="119.2" y="183.1">TOLERANCING PER:</text>
<text x="27.8" y="186.5">THE INFORMATION CONTAINED IN THIS</text>
<text x="27.8" y="189">DRAWING IS THE SOLE PROPERTY OF</text>
<text x="27.8" y="191.6">&lt;INSERT COMPANY NAME HERE&gt;. ANY</text>
<text x="119.1" y="186.7">MATERIAL</text>
<text x="27.8" y="194.1">REPRODUCTION IN PART OR AS A WHOLE</text>
<text x="27.8" y="196.6">WITHOUT THE WRITTEN PERMISSION OF</text>
<text x="119.1" y="193.5">FINISH</text>
<text x="27.8" y="199.1">&lt;INSERT COMPANY NAME HERE&gt; IS</text>
<text x="27.8" y="201.7">PROHIBITED.</text>
</g>
</svg>
